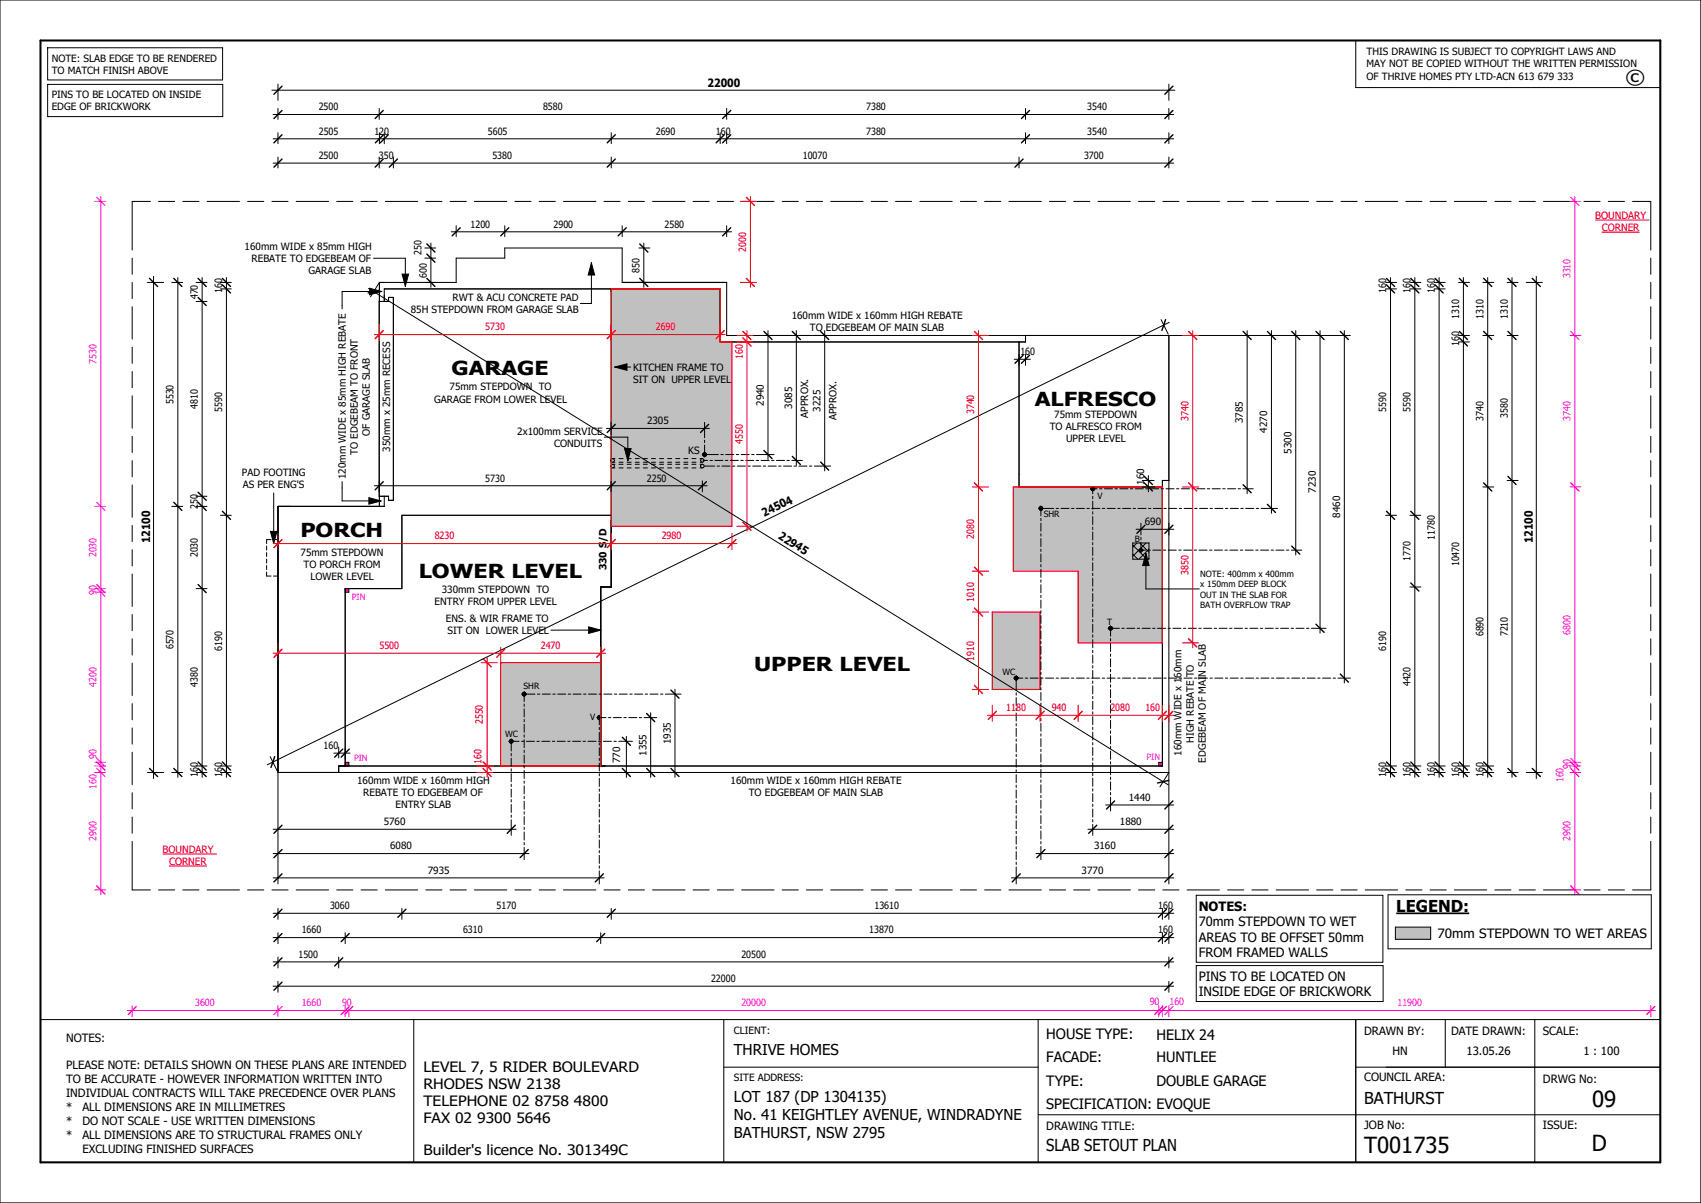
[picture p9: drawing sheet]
<svg xmlns="http://www.w3.org/2000/svg" width="420mm" height="297mm" viewBox="0 0 420 297" stroke-linecap="round" stroke-linejoin="round" font-family="sans-serif">
<g fill="#f0f">
<path d="M286.1 188.2h.9v.9h-.9z"/>
<path d="M85.2 188.2h.9v.9h-.9z"/>
<path d="M85.2 145.3h.9v.9h-.9z"/>
</g>
<g fill="#fff">
<path d="M94.9 69.7h56v1.6h-56z"/>
<path d="M93.7 69.7h1.2v4.7h-1.2z"/>
<path d="M93.7 122.5h1.2v2.5h-1.2z"/>
</g>
<path d="M123.6 163.6v25.5h24.7v-25.5zM245 151.1v19.1h11.8v-19.1zM250.2 120.2v20.8h16v17.7h20.8v-38.5zM150.9 71.3v58.6h29.8v-45.5h-2.9v-13.1z" fill="#c0c0c0"/>
<g fill="none" stroke="#000" stroke-width=".25">
<path d="M0 0h420v297h-420zM10 10h400v277h-400zM11.8 11.8h43.2v7.9h-43.2zM334.8 10v11.6h75.2M11.8 20.8h43.2v8h-43.2zM67.1 22.3h223M67.4 28.3h222.4M67.4 34.3h222.4M68.6 20.8v4M68.6 26.8v2.7M68.6 32.8v2.7M68.6 38.8v2.7"/>
<path d="M93.6 26.8v2.7M93.6 38.8v2.7M93.7 32.8v2.7M94.9 32.8v2.7M97.1 38.8v2.7M150.9 32.8v2.7M150.9 38.8v2.7M177.8 32.8v2.7M179.4 26.8v2.7M179.4 32.8v2.7M251.6 38.8v2.7M253.2 26.8v2.7"/>
<path d="M253.2 32.8v2.7M288.6 20.8v4M288.6 26.8v2.7M288.6 32.8v2.7M288.6 38.8v2.7M37.1 49.7h-4.5v12M39.1 49.7h4M45.1 49.7h4M51.1 49.7h8M61.1 49.7h4M67.1 49.7h4M67.4 40.3h222.4"/>
<path d="M73.1 49.7h8M83.1 49.7h4M89.1 49.7h4M95.1 49.7h8M105.1 49.7h4M111.1 49.7h4M111.4 57.2h69.2M112.6 55.7v2.7M117.1 49.7h8M124.6 55.7v2.7M127.1 49.7h4M133.1 49.7h4"/>
<path d="M139.1 49.7h8M149.1 49.7h4M153.6 55.7v2.7M155.1 49.7h4M161.1 49.7h8M171.1 49.7h4M177.1 49.7h4M179.4 55.7v2.7M183.1 49.7h8M193.1 49.7h4M199.1 49.7h4M205.1 49.7h8"/>
<path d="M215.1 49.7h4M221.1 49.7h4M227.1 49.7h8M237.1 49.7h4M243.1 49.7h4M249.1 49.7h8M259.1 49.7h4M265.1 49.7h4M271.1 49.7h8M281.1 49.7h4M287.1 49.7h4M293.1 49.7h8"/>
<path d="M303.1 49.7h4M309.1 49.7h4M315.1 49.7h8M325.1 49.7h4M331.1 49.7h4M337.1 49.7h8M347.1 49.7h4M353.1 49.7h4M359.1 49.7h8M369.1 49.7h4M375.1 49.7h4M381.1 49.7h8"/>
<path d="M391.1 49.7h4M397.1 49.7h4M403.1 49.7h4.5v12M32.6 63.7v4M32.6 69.7v4M32.6 75.7v8M36.4 69.7h4M37.9 68.2v124M42.4 69.7h2.7M43.9 68.5v123.4M48.4 74.4h2.7M48.4 69.7h2.7"/>
<path d="M49.9 68.5v123.4M54.4 71.3h2.7M54.4 69.7h2.7M55.9 68.5v123.4M91 71.2l197.5 122.6M91.3 71.2l3 .8-3 .8zM92.2 63.8h7.9v6.9M93.6 69.9l-2.1 3.4M93.6 74.4h2.3v-1h1.2v50.1h-1.2v-1h-2.3zM94.3 72h-9.8v4.2M94.9 74.4v-3.1h82.9v13.1h75.4v-1.6M99.3 67.7h1.6l-.8 3z"/>
<path d="M104.9 63.7h2.7M104.9 61.2h2.7M106.4 60v10.9M146 64.9l.8 3h-1.6zM146 64.9v10h-2.7M150.9 71.3v73.6h-2.6v44.2M153.6 69.7v-8.5h-29v2.5h-12v6h-18.9v4.7M157.5 69.7h2.7M157.8 61.2h2.7M159 60v10.9M179.4 69.7v13.1h154M286.7 78.9l1.7 3.6"/>
<path d="M288.7 79.6l-222.7 109.2M342.1 71.3h2.7M342.1 69.7h2.7M343.3 68.5v123.4M348.1 71.3h2.7M348.1 69.7h2.7M349.3 68.5v123.4M354.1 71.3h2.7M354.1 69.7h2.7M355.3 68.5v123.4M360.1 69.7h2.7M361.3 68.5v123.4"/>
<path d="M366.1 69.7h2.7M367.3 68.5v123.4M372.1 69.7h2.7M373.3 68.5v123.4M376.8 69.7h4M379.3 68.2v124M407.6 63.7v4M407.6 69.7v4M407.6 75.7v8M32.6 85.7v4M32.6 91.7v4M32.6 97.7v8"/>
<path d="M151.8 90.6l3-.8v1.6zM151.8 90.6h3.9M189.6 81.6v31.8M196.6 81.6v33.3M203.6 81.6v34.7M250.4 88.7h4M251.6 84.4v35.8h35.4M253.2 87.5v2.7M288.6 82.8v135.4M307.9 81.6v40.3M313.9 81.6v45.1M319.9 81.6v55.4"/>
<path d="M325.9 81.6v74.7M331.9 81.6v87M360.1 84.4h2.7M360.1 82.8h2.7M366.1 82.8h2.7M372.1 82.8h2.7M407.6 85.7v4M407.6 91.7v4M407.6 97.7v8M32.6 107.7v4M32.6 113.7v4M32.6 119.7v8"/>
<path d="M84.5 118.9v4.8h9.6M92.4 119.9h82.2M149.2 107.9h5.8v5.9M149.7 105.8h25.5M151.3 114.1h.5M151.3 113.2h.5M151.3 115.5h.5M151.3 114.6h.5M152.8 114.1h1M152.8 113.2h1M152.8 115.5h1M152.8 114.6h1"/>
<path d="M154.2 110.8h1.6l-.8 3zM154.8 114.1h1M154.8 113.2h1M154.8 115.5h1M154.8 114.6h1M156.8 114.1h1M156.8 113.2h1M156.8 115.5h1M156.8 114.6h1M158.8 114.1h1M158.8 113.2h1M158.8 115.5h1"/>
<path d="M158.8 114.6h1M160.8 114.1h1M160.8 113.2h1M160.8 115.5h1M160.8 114.6h1M162.8 114.1h1M162.8 113.2h1M162.8 115.5h1M162.8 114.6h1M164.8 114.1h1M164.8 113.2h1M164.8 115.5h1"/>
<path d="M164.8 114.6h1M166.8 114.1h1M166.8 113.2h1M166.8 115.5h1M166.8 114.6h1M168.8 114.1h1M168.8 113.2h1M168.8 115.5h1M168.8 114.6h1M170.8 114.1h1M170.8 113.2h1M170.8 115.5h1"/>
<path d="M170.8 114.6h1M172.8 114.1h.6M172.8 113.2h.6M172.8 115.5h.6M172.8 114.6h.6M173.4 112.2h4M173.4 118.7v2.7M173.6 113.7h1.1M173.9 115.1h2.6M174 104.3v3.8M174 108.7v.6M174 109.9v2.9"/>
<path d="M175.3 113.7h.6M176.5 113.7h2M177.1 115.1h.6M178 112.2h.6M178.3 115.1h2M179.1 113.7h.6M179.2 112.2h2M180.3 113.7h2M180.9 115.1h.6M181.8 112.2h.6M182.1 115.1h2M182.9 113.7h.6"/>
<path d="M183 112.2h2M184.1 113.7h2M184.7 115.1h.6M185.6 112.2h.6M185.9 115.1h2M186.7 113.7h.6M186.8 112.2h4.3M187.9 113.7h2M188.5 115.1h.6M189.7 115.1h2M190.5 113.7h.6M191.7 113.7h2"/>
<path d="M192.3 115.1h.6M193.5 115.1h2M194.3 113.7h.6M195.5 113.7h2.6M196.1 115.1h.6M197.3 115.1h2M199.9 115.1h.6M201.1 115.1h4M282 118.6h3M283.5 117.4v4M288.6 118.6h-1.6v70.5h-203.4v1.6M372.1 118.6h2.7"/>
<path d="M407.6 107.7v4M407.6 113.7v4M407.6 119.7v8M32.6 129.7v4M32.6 135.7v4M42.4 125h2.7M48.4 125h2.7M48.4 122.5h2.7M54.4 127.2h2.7M65.8 134.8v1M65.8 136.4v1M65.8 138v1"/>
<path d="M65.8 139.6v1M66.8 131.2h1.6l-.8 3zM66.9 133.2h-1.1v1M67.5 133.2h1.1M67.6 121.7v12.5M91.1 122.9l3 .8-3 .8zM93.7 122.5v2.5M94.9 122.5v2.5h-26.3v93.2M150.9 127.2h-51.7v18.1h-14v43.8M256.4 125.5h3.8M257 124.9v2.5M257 128v.6"/>
<path d="M257 129.2v2M257 131.8v.6M257 133v2M257 135.6v.6M257 136.8v2M257 139.4v.6M260.8 125.5h.6M262 125.5h2M264.6 125.5h.6M265.8 125.5h2M268.4 125.5h.6M269.2 120.7h1.7"/>
<path d="M269.6 125.5h2M269.8 120.1v1.8M269.8 122.5v.6M269.8 123.7v2M269.8 126.3v.6M269.8 127.5v2M269.8 130.1v.6M269.8 131.3v2M269.8 133.9v.6M269.8 135.1v2M269.8 137.7v.6M269.8 138.9v2"/>
<path d="M271.5 120.7h.6M272.2 125.5h.6M272.7 120.7h2M273.4 125.5h2M275.3 120.7h.6M276 125.5h.6M276.5 120.7h2M277.2 125.5h2M279.1 120.7h.6M279.7 136.8l1.2 1.3M279.7 134.6l3.5 3.5M279.7 134.1h4v4h-4z"/>
<path d="M279.8 125.5h.6M280.3 120.7h2M280.5 130.7h9.3M280.7 134.1l-1 1M281 125.5h2M281.1 135.8h1.8M281.4 134.1l2.3 2.2M281.7 129.2v2.9M281.7 132.7v.6M281.7 133.9v2.5M282.9 120.7h.6M282.9 136.6l.8 3h-1.6z"/>
<path d="M282.9 136.6v8.8h13.2M283 134.1l-3.3 3.2M283.4 135.8h.6M283.6 125.5h.6M283.7 134.1h.1M283.7 135.6l-2.5 2.5M283.7 137.8l-.2 .3M284.1 120.7h2M284.6 135.8h2M284.8 125.5h2M286.7 120.7h.6M287.2 135.8h.6"/>
<path d="M287.4 125.5h.6M287.9 120.7h2M288.4 135.8h2M288.6 125.5h2M290.5 120.7h.6M291 135.8h.6M291.2 125.5h.6M291.7 120.7h2M292.2 135.8h2M292.4 125.5h2M294.3 120.7h.6M294.8 135.8h.6"/>
<path d="M295 125.5h.6M295.5 120.7h2M296 135.8h2M296.2 125.5h2M298.1 120.7h.6M298.6 135.8h.6M298.8 125.5h.6M299.3 120.7h2M299.8 135.8h2M300 125.5h2M301.9 120.7h.6M302.4 135.8h.6"/>
<path d="M302.6 125.5h.6M303.1 120.7h2M303.6 135.8h2M303.8 125.5h2M305.7 120.7h.6M306.2 135.8h.6M306.4 125.5h.6M306.9 120.7h2.5M307.4 135.8h2M307.6 125.5h2M310 135.8h.6M310.2 125.5h.6"/>
<path d="M311.2 135.8h2M311.4 125.5h4M313.8 135.8h.6M315 135.8h2M317.6 135.8h.6M318.8 135.8h2.6M342.1 127.2h2.7M348.1 127.2h2.7M366.1 120.2h2.7M407.6 129.7v4M407.6 135.7v4M32.6 141.7v8"/>
<path d="M32.6 151.7v4M32.6 157.7v4M48.4 145.3h2.7M65.8 141.2v1h1.1M67.5 142.2h1.1M86.1 145.3v.9h-.9M136 155.6h12.4M145.4 154.8l3 .8-3 .8zM257 140.6v2M257 143.2v.6M257 144.4v2M257 147v.6"/>
<path d="M257 148.2v2M257 150.8v.6M257 152v2M257 154.6v.6M257 155.8v2M257 158.4v.6M257 159.6v2M269.8 141.5v.6M269.8 142.7v2M269.8 145.3v.6M269.8 146.5v2M269.8 149.1v.6"/>
<path d="M269.8 150.3v2M269.8 152.9v.6M269.8 154.1v2M269.8 156.7v.6M269.8 157.9v2M273.6 155.1h2.8M274.2 154.5v2.6M274.2 157.7v.6M274.2 158.9v2M277 155.1h.6M278.2 155.1h2M280.8 155.1h.6"/>
<path d="M282 155.1h2M284.6 155.1h.6M285.8 155.1h2M288.4 155.1h.6M289.6 155.1h2M292.2 155.1h.6M293.4 155.1h2M296 155.1h.6M297.2 155.1h2M299.8 155.1h.6M301 155.1h2M303.6 155.1h.6"/>
<path d="M304.8 155.1h2M307.4 155.1h.6M308.6 155.1h2M311.2 155.1h.6M312.4 155.1h2M315 155.1h.6M316.2 155.1h2M318.8 155.1h.6M320 155.1h2M322.6 155.1h.6M323.8 155.1h3.6M348.1 144.9h2.7"/>
<path d="M407.6 141.7v8M407.6 151.7v4M407.6 157.7v4M32.6 163.7v8M32.6 173.7v4M32.6 179.7v4M128.9 171.4h3.2M129.4 170.8v2.4M129.4 173.8v.6M129.4 175v2M129.4 177.6v.6M129.4 178.8v2"/>
<path d="M132.7 171.4h.6M133.9 171.4h2M136.5 171.4h.6M137.7 171.4h2M140.3 171.4h.6M141.5 171.4h2M144.1 171.4h.6M145.3 171.4h2M147.4 177.2h2.2M147.9 171.4h.6M148 176.6v2.4M148 179.6v.6"/>
<path d="M148.3 177.4l-.3 .2-.3-.1-.2-.3 .2-.4 .3-.1 .3 .2a.45 .45 0 0 0-.6-.1 .45 .45 0 0 0 0 .7 .45 .45 0 0 0 .6-.1M149.1 171.4h2M150.2 177.2h.6M151.4 177.2h2M151.7 171.4h.6M152.9 171.4h2M154 177.2h.6M155.2 177.2h2M155.5 171.4h.6M156.7 171.4h2M157.8 177.2h.6M159 177.2h3.2"/>
<path d="M159.3 171.4h.6M160.5 171.4h2M160.7 176v15.9M163.1 171.4h.6M164.3 171.4h3.9M166.7 170.2v21.7M250.3 167.4h2.3M250.9 166.8v3.6M250.9 171v.6M250.9 172.2v2M250.9 174.8v.6M250.9 176v2"/>
<path d="M250.9 178.6v.6M250.9 179.8v2M253.2 167.4h.6M254.4 167.4h2M257 167.4h.6M257 162.2v.6M257 163.4v2M257 166v.6M257 167.2v2M257 169.8v.6M257 171v2M257 173.6v.6"/>
<path d="M257 174.8v2M257 177.3v.6M257 178.5v2M258.2 167.4h2M260.8 167.4h.6M262 167.4h2M264.6 167.4h.6M265.8 167.4h2M268.4 167.4h.6M269.6 167.4h2M269.8 160.5v.6M269.8 161.7v2"/>
<path d="M269.8 164.3v.6M269.8 165.5v2M269.8 168.1v.6M269.8 169.3v2M269.8 171.9v.6M269.8 173.1v2M269.8 175.7v.6M269.8 176.9v2M269.8 179.5v.6M272.2 167.4h.6M273.4 167.4h2M274.2 161.5v.6"/>
<path d="M274.2 162.7v2M274.2 165.3v.6M274.2 166.5v2M274.2 169.1v.6M274.2 170.3v2M274.2 172.9v.6M274.2 174.1v2M274.2 176.7v.6M274.2 177.8v2M276 167.4h.6M277.2 167.4h2M279.8 167.4h.6"/>
<path d="M281 167.4h2M283.5 167.4h.6M284.7 167.4h2M287.3 167.4h.6M288.5 167.4h2M291.1 167.4h.6M292.3 167.4h2M294.9 167.4h.6M296.1 167.4h2M298.7 167.4h.6M299.9 167.4h2M302.5 167.4h.6"/>
<path d="M303.7 167.4h2M306.3 167.4h.6M307.5 167.4h2M310.1 167.4h.6M311.3 167.4h2M313.9 167.4h.6M315.1 167.4h2M317.7 167.4h.6M318.9 167.4h2M321.5 167.4h.6M322.7 167.4h2M325.3 167.4h.6"/>
<path d="M326.5 167.4h2M329.1 167.4h.6M330.3 167.4h3.1M407.6 163.7v8M407.6 173.7v4M407.6 179.7v4M32.6 185.7v8M32.6 195.7v4M36.4 190.7h4M42.4 190.7h2.7M48.4 189.1h2.7M48.4 190.7h2.7"/>
<path d="M54.4 189.1h2.7M54.4 190.7h2.7M66.7 186.8l1.8 3.6M68.6 190.7h220M82.4 185.9h4M83.6 184.4v2.7M85.2 188.2h.9v.9M125.7 183h2.5M126.2 182.4v3M126.2 186v.6M126.2 187.2v2M126.2 189.8v.6"/>
<path d="M126.2 191v2M126.2 193.6v.6M126.2 194.8v2M126.2 197.4v.6M126.2 198.6v2M128.8 183h.6M129.4 181.4v.6M129.4 182.6v2M129.4 185.2v.6M129.4 186.4v2M129.4 189v.6M129.4 190.2v2"/>
<path d="M129.4 192.8v.6M129.4 194v2M129.4 196.6v.6M129.4 197.8v2M130 183h2M132.6 183h.6M133.8 183h2M136.4 183h.6M137.6 183h2M140.2 183h.6M141.4 183h2M144 183h.6"/>
<path d="M145.2 183h2M147.8 183h.6M148 180.8v2M148 183.4v.6M148 184.6v2M148 187.2v.6M148 188.4v2M148 191v.6M148 192.2v2M148 194.8v.6M148 196v2M148 198.6v.6"/>
<path d="M148 199.8v2M149 183h2M151.6 183h.6M152.8 183h3.4M154.7 181.8v10.1M250.9 182.4v.6M250.9 183.6v2M250.9 186.2v.6M250.9 187.4v2M250.9 190v.6M250.9 191.2v2M250.9 193.8v.6"/>
<path d="M250.9 195v2M250.9 197.6v.6M250.9 198.8v2M257 181.1v.6M257 182.3v2M257 184.9v.6M257 186.1v2M257 188.7v.6M257 189.9v2M257 192.5v.6M257 193.7v2M257 196.3v.6"/>
<path d="M257 197.5v2M269.8 180.7v2M269.8 183.3v.6M269.8 184.5v2M269.8 187.1v.6M269.8 188.3v2M269.8 190.9v.6M269.8 192.1v2M269.8 194.7v.6M269.8 195.9v2M269.8 198.5v.6M269.8 199.7v2"/>
<path d="M273 198.7h16.8M274.2 180.4v.6M274.2 181.6v2M274.2 184.2v.6M274.2 185.4v2M274.2 188v.6M274.2 189.2v2M274.2 191.8v.6M274.2 193v2M274.2 195.6v.6M274.2 196.8v3.4M287 188.2h-.9v.9"/>
<path d="M288.5 190.9l-2.1 3.4M342.1 189.1h2.7M342.1 190.7h2.7M348.1 189.1h2.7M348.1 190.7h2.7M354.1 189.1h2.7M354.1 190.7h2.7M360.1 189.1h2.7M360.1 190.7h2.7M366.1 189.1h2.7M366.1 190.7h2.7M372.1 190.7h2.7"/>
<path d="M376.8 190.7h4M407.6 185.7v8M407.6 195.7v4M32.6 201.7v4M32.6 207.7v12h4.5M39.1 219.7h4M45.1 219.7h4M51.1 219.7h8M61.1 219.7h4M67.1 219.7h4M67.4 216.7h81.8M67.4 210.7h63.2"/>
<path d="M67.4 204.7h60M73.1 219.7h8M83.1 219.7h4M89.1 219.7h4M95.1 219.7h8M105.1 219.7h4M111.1 219.7h4M117.1 219.7h8M126.2 201.2v.6M126.2 202.4v3.8M127.1 219.7h4M129.4 200.4v.6"/>
<path d="M129.4 201.6v2M129.4 204.2v.6M129.4 205.4v2M129.4 208v.6M129.4 209.2v3M133.1 219.7h4M139.1 219.7h8M148 202.4v.6M148 203.6v2M148 206.2v.6M148 207.4v2M148 210v.6"/>
<path d="M148 211.2v2M148 213.8v.6M148 215v3.2M149.1 219.7h4M155.1 219.7h4M161.1 219.7h8M171.1 219.7h4M177.1 219.7h4M183.1 219.7h8M193.1 219.7h4M199.1 219.7h4M205.1 219.7h8"/>
<path d="M215.1 219.7h4M221.1 219.7h4M227.1 219.7h8M237.1 219.7h4M243.1 219.7h4M249.1 219.7h8M249.7 216.7h40.1M250.9 201.4v.6M250.9 202.6v2M250.9 205.2v.6M250.9 206.4v2M250.9 209v.6"/>
<path d="M250.9 210.2v2M250.9 212.8v.6M250.9 214v4.2M255.8 210.7h34M257 200.1v.6M257 201.3v2M257 203.9v.6M257 205.1v2M257 207.7v.6M257 208.9v3.3M259.1 219.7h4M265.1 219.7h4"/>
<path d="M268.6 204.7h21.2M269.8 202.3v.6M269.8 203.5v2.7M271.1 219.7h8M281.1 219.7h4M287.1 219.7h4M293.1 219.7h8M303.1 219.7h4M309.1 219.7h4M315.1 219.7h8M325.1 219.7h4M331.1 219.7h4"/>
<path d="M337.1 219.7h8M347.1 219.7h4M353.1 219.7h4M359.1 219.7h8M369.1 219.7h4M375.1 219.7h4M381.1 219.7h8M391.1 219.7h4M397.1 219.7h4M407.6 207.7v12h-4.5M407.6 201.7v4M67.4 225.5h222.4"/>
<path d="M67.4 237.5h222.4M67.4 231.5h222.4M68.6 224.3v2.7M68.6 230.3v2.7M68.6 236.3v2.7M83.6 236.3v2.7M85.2 230.3v2.7M99.2 224.3v2.7M148.3 230.3v2.7M150.9 224.3v2.7M287 224.3v2.7M287 230.3v2.7"/>
<path d="M288.6 224.3v2.7M288.6 230.3v2.7M288.6 236.3v2.7M342.7 220.9h65v13.3h-65zM10 251.7h400M67.4 243.5h222.4M68.6 242.3v2.7M102.2 251.7v35.3M178.7 251.7v35.3M256.3 251.7v35.3M288.6 242.3v2.7M334.8 251.7v35.3"/>
<path d="M356.9 251.7v11.8M379 251.7v35.3M178.7 263.5h77.6M256.3 275.2h153.7M334.8 263.5h75.2"/>
<circle cx="151.3" cy="113.7" r=".45"/>
<circle cx="151.3" cy="115.1" r=".45"/>
<circle cx="173.4" cy="113.7" r=".45"/>
<circle cx="173.4" cy="115.1" r=".45"/>
<circle cx="174" cy="112.2" r=".45"/>
<circle cx="257" cy="125.5" r=".45"/>
<circle cx="269.8" cy="120.7" r=".45"/>
<circle cx="281.7" cy="135.8" r=".45"/>
<circle cx="274.2" cy="155.1" r=".45"/>
<circle cx="129.4" cy="171.4" r=".45"/>
<circle cx="148" cy="177.2" r=".45"/>
<circle cx="250.9" cy="167.4" r=".45"/>
<circle cx="126.2" cy="183" r=".45"/>
</g>
<path d="M150.9 71.3h26.9v13.1h2.9v45.5h-29.8zM250.2 120.2h36.8v38.5h-20.8v-17.7h-16zM245 151.1h11.8v19.1h-11.8zM123.6 163.6h24.7v25.5h-24.7z" fill="none" stroke="#f00" stroke-width=".3"/>
<path d="M153.6 69.7h25.8" fill="none" stroke="#000" stroke-width=".3"/>
<g fill="none" stroke="#000" stroke-width=".35">
<path d="M69.6 27.3l-2 2M69.6 33.3l-2 2M69.6 39.3l-2 2M69.6 21.3l-2 2M94.6 27.3l-2 2M94.6 39.3l-2 2M94.7 33.3l-2 2M95.9 33.3l-2 2M98.1 39.3l-2 2M151.9 33.3l-2 2M151.9 39.3l-2 2M178.8 33.3l-2 2"/>
<path d="M180.4 27.3l-2 2M180.4 33.3l-2 2M252.6 39.3l-2 2M254.2 27.3l-2 2M254.2 33.3l-2 2M289.6 27.3l-2 2M289.6 33.3l-2 2M289.6 39.3l-2 2M289.6 21.3l-2 2M113.6 56.2l-2 2M125.6 56.2l-2 2M154.6 56.2l-2 2"/>
<path d="M180.4 56.2l-2 2M36.9 68.7l2 2M42.9 68.7l2 2M48.9 68.7l2 2M48.9 73.4l2 2M54.9 70.3l2 2M54.9 68.7l2 2M93.6 71.7l-2.7 .6M105.4 68.7l2 2M105.4 62.7l2 2M105.4 60.2l2 2M158 68.7l2 2"/>
<path d="M158 60.2l2 2M287.8 78.9l-.9 2.7M342.3 68.7l2 2M342.3 70.3l2 2M348.3 68.7l2 2M348.3 70.3l2 2M354.3 70.3l2 2M354.3 68.7l2 2M360.3 68.7l2 2M366.3 68.7l2 2M372.3 68.7l2 2M378.3 68.7l2 2"/>
<path d="M188.6 81.8l2 2M195.6 81.8l2 2M202.6 81.8l2 2M252.6 87.7l-2 2M254.2 87.7l-2 2M306.9 81.8l2 2M312.9 81.8l2 2M318.9 81.8l2 2M324.9 81.8l2 2M330.9 81.8l2 2M360.3 81.8l2 2M360.3 83.4l2 2"/>
<path d="M366.3 81.8l2 2M372.3 81.8l2 2M94.6 118.9l-2 2M151.9 118.9l-2 2M151.9 104.8l-2 2M174.4 118.9l-2 2M175 104.8l-2 2M188.6 111.2l2 2M195.6 112.7l2 2M202.6 114.1l2 2M282.5 119.2l2 2M282.5 117.6l2 2"/>
<path d="M306.9 119.7l2 2M366.3 119.2l2 2M372.3 117.6l2 2M42.9 124l2 2M48.9 121.5l2 2M48.9 124l2 2M54.9 126.2l2 2M282.7 129.7l-2 2M289.6 129.7l-2 2M312.9 124.5l2 2M318.9 134.8l2 2M342.3 126.2l2 2"/>
<path d="M348.3 126.2l2 2M48.9 144.3l2 2M324.9 154.1l2 2M348.3 143.9l2 2M159.7 176.2l2 2M165.7 170.4l2 2M330.9 166.4l2 2M36.9 189.7l2 2M42.9 189.7l2 2M48.9 188.1l2 2M48.9 189.7l2 2M54.9 189.7l2 2"/>
<path d="M54.9 188.1l2 2M67.8 186.8l-.9 2.7M84.6 184.9l-2 2M86.2 184.9l-2 2M153.7 182l2 2M153.7 189.7l2 2M159.7 189.7l2 2M165.7 189.7l2 2M275.2 197.7l-2 2M288.6 192.7l-2.8 .6M289.6 197.7l-2 2M342.3 188.1l2 2"/>
<path d="M342.3 189.7l2 2M348.3 188.1l2 2M348.3 189.7l2 2M354.3 189.7l2 2M354.3 188.1l2 2M360.3 188.1l2 2M360.3 189.7l2 2M366.3 189.7l2 2M366.3 188.1l2 2M372.3 189.7l2 2M378.3 189.7l2 2M69.6 215.7l-2 2"/>
<path d="M69.6 209.7l-2 2M69.6 203.7l-2 2M127.2 203.7l-2 2M130.4 209.7l-2 2M149 215.7l-2 2M251.9 215.7l-2 2M258 209.7l-2 2M270.8 203.7l-2 2M289.6 215.7l-2 2M289.6 209.7l-2 2M289.6 203.7l-2 2M69.6 224.5l-2 2"/>
<path d="M69.6 236.5l-2 2M69.6 230.5l-2 2M84.6 236.5l-2 2M86.2 230.5l-2 2M100.2 224.5l-2 2M149.3 230.5l-2 2M151.9 224.5l-2 2M288 224.5l-2 2M288 230.5l-2 2M289.6 224.5l-2 2M289.6 236.5l-2 2M289.6 230.5l-2 2"/>
<path d="M69.6 242.5l-2 2M289.6 242.5l-2 2"/>
</g>
<g fill="none" stroke="#f00" stroke-width=".25">
<path d="M182.8 49.7h4M185.3 48.5v22.4M393.9 54.3h13.4M395.5 57.3h9.3M182.8 69.7h4M92.4 82.6h86.6M93.6 80.1v4M150.9 80.1v4M177.8 80.1v4M181.9 82.8h4M181.9 84.4h4M184.4 81.6v49.5"/>
<path d="M240.1 82.8h4M241.6 81.6v89.8M292 82.8h4M294.5 81.6v78.3M67.4 134.2h114.5M68.6 131.7v4M150.9 131.7v4M180.7 131.7v4M181.9 129.9h4M240.1 120.2h4M292 120.2h4M68.6 158.8v4"/>
<path d="M123.6 159.8v4M148.3 159.8v4M240.1 151.1h4M240.1 141h4M292 158.7h4M67.4 161.3h82.1M118.8 163.6h4M120.3 162.4v29.5M240.1 170.2h4M243.8 176.6h46M245 174.1v4M256.8 174.1v4"/>
<path d="M266.2 174.1v4M287 174.1v4M288.6 174.1v4M117.8 189.1h4M117.8 190.7h4M40.1 210.8h13.4M41.7 213.8h9.4"/>
</g>
<g fill="none" stroke="#f00" stroke-width=".35">
<path d="M184.3 48.7l2 2M184.3 68.7l2 2M94.6 81.6l-2 2M151.9 81.6l-2 2M178.8 81.6l-2 2M183.4 81.8l2 2M183.4 83.4l2 2M240.6 81.8l2 2M293.5 81.8l2 2M240.6 119.2l2 2M293.5 119.2l2 2M69.6 133.2l-2 2"/>
<path d="M151.9 133.2l-2 2M181.7 133.2l-2 2M183.4 128.9l2 2M240.6 150.1l2 2M240.6 140l2 2M293.5 157.7l2 2M69.6 160.3l-2 2M119.3 162.6l2 2M124.6 160.3l-2 2M149.3 160.3l-2 2M240.6 169.2l2 2M246 175.6l-2 2"/>
<path d="M257.8 175.6l-2 2M267.2 175.6l-2 2M288 175.6l-2 2M289.6 175.6l-2 2M119.3 188.1l2 2M119.3 189.7l2 2"/>
</g>
<path d="M91.3 71.2l3 .8-3 .8zM99.3 67.7h1.6l-.8 3zM146 64.9l.8 3h-1.6zM151.8 90.6l3-.8v1.6zM154.2 110.8h1.6l-.8 3zM66.8 131.2h1.6l-.8 3zM91.1 122.9l3 .8-3 .8zM282.9 136.6l.8 3h-1.6zM145.4 154.8l3 .8-3 .8z" fill="#000"/>
<g fill="none" stroke="#f0f" stroke-width=".25">
<path d="M23.4 49.7h2.7M24.9 48.5v172.4M387.6 49.7h2.7M388.8 48.5v172.4M387.6 82.8h2.7M23.4 125h2.7M387.6 120.2h2.7M23.4 146.2h2.7M23.4 145.3h2.7M23.4 188.2h2.7M23.4 189.1h2.7M23.4 190.7h2.7"/>
<path d="M387.6 188.2h2.7M387.6 189.1h2.7M387.6 190.7h2.7M23.4 219.7h2.7M387.6 219.7h2.7M31.4 249.5h377.4M32.6 248.3v2.7M68.6 248.3v2.7M85.2 248.3v2.7M86.1 248.3v2.7M286.1 248.3v2.7M287 248.3v2.7"/>
<path d="M288.6 248.3v2.7M407.6 248.3v2.7"/>
</g>
<g fill="none" stroke="#f0f" stroke-width=".35">
<path d="M23.9 48.7l2 2M387.8 48.7l2 2M387.8 81.8l2 2M387.8 119.2l2 2M23.9 124l2 2M23.9 145.2l2 2M23.9 144.3l2 2M23.9 189.7l2 2M23.9 188.1l2 2M23.9 187.2l2 2M387.8 187.2l2 2M387.8 188.1l2 2"/>
<path d="M387.8 189.7l2 2M23.9 218.7l2 2M387.8 218.7l2 2M33.6 248.5l-2 2M69.6 248.5l-2 2M86.2 248.5l-2 2M87.1 248.5l-2 2M287.1 248.5l-2 2M288 248.5l-2 2M289.6 248.5l-2 2M408.6 248.5l-2 2"/>
</g>
<path d="M10 10h400v277h-400z" fill="none" stroke="#000" stroke-width=".5"/>
<path d="M344.5 228.9h8.8v3h-8.8z" fill="#c0c0c0"/>
<path d="M295.4 221h46.1v16.6h-46.1zM295.4 238.4h46.1v8.9h-46.1zM344.5 228.9h8.8v3h-8.8z" fill="none" stroke="#000" stroke-width=".25"/>
<path d="M344.8 225.5h18" fill="none" stroke="#000" stroke-width=".41"/>
<g font-size="5.5">
<text x="393.1" y="273.2">09</text>
<text x="336.8" y="284.7">T001735</text>
<text x="393.1" y="284.1">D</text>
</g>
<g font-size="4.8">
<text x="401.4" y="20.7">©</text>
<text x="111.5" y="92.7">GARAGE</text>
<text x="255.5" y="100.1">ALFRESCO</text>
<text x="74.2" y="132.6">PORCH</text>
<text x="103.4" y="142.6">LOWER LEVEL</text>
<text x="186.2" y="165.6">UPPER LEVEL</text>
</g>
<g font-size="4.1">
<text x="344.8" y="225.1">LEGEND:</text>
<text x="336.8" y="272.6">BATHURST</text>
<text x="258.4" y="284.1">SLAB SETOUT PLAN</text>
</g>
<g font-size="3.7">
<text x="181.2" y="260.4">THRIVE HOMES</text>
<text x="181.2" y="272">LOT 187 (DP 1304135)</text>
<text x="181.2" y="276.5">No. 41 KEIGHTLEY AVENUE, WINDRADYNE</text>
<text x="181.2" y="281">BATHURST, NSW 2795</text>
</g>
<g font-size="3.5">
<text x="258.4" y="256.6">HOUSE TYPE:</text>
<text x="285.5" y="256.8">HELIX 24</text>
<text x="258.4" y="262.3">FACADE:</text>
<text x="285.5" y="262.3">HUNTLEE</text>
<text x="104.5" y="264.6">LEVEL 7, 5 RIDER BOULEVARD</text>
<text x="104.5" y="268.8">RHODES NSW 2138</text>
<text x="258.4" y="268">TYPE:</text>
<text x="285.5" y="268">DOUBLE GARAGE</text>
<text x="104.5" y="273.1">TELEPHONE 02 8758 4800</text>
<text x="258.4" y="273.9">SPECIFICATION: EVOQUE</text>
<text x="104.5" y="277.3">FAX 02 9300 5646</text>
<text x="104.6" y="285.2">Builder's licence No. 301349C</text>
</g>
<g font-size="3.2">
<text x="296" y="224.8">NOTES:</text>
<text x="296" y="228.6">70mm STEPDOWN TO WET</text>
<text x="296" y="232.5">AREAS TO BE OFFSET 50mm</text>
<text x="354.9" y="231.5">70mm STEPDOWN TO WET AREAS</text>
<text x="296" y="236.3">FROM FRAMED WALLS</text>
<text x="296" y="242.2">PINS TO BE LOCATED ON</text>
<text x="296" y="246">INSIDE EDGE OF BRICKWORK</text>
</g>
<g font-size="2.8">
<text x="174.7" y="21.4">22000</text>
<text x="188.7" y="127.6" transform="rotate(-26 188.7 127.6)">24504</text>
<text x="37" y="134.1" transform="rotate(-90 37 134.1)">12100</text>
<text x="192" y="132.9" transform="rotate(32 192 132.9)">22945</text>
<text x="378.5" y="134.1" transform="rotate(-90 378.5 134.1)">12100</text>
<text x="16.3" y="257.2">NOTES:</text>
<text x="336.8" y="255.6">DRAWN BY:</text>
<text x="358.3" y="255.6">DATE DRAWN:</text>
<text x="381" y="255.6">SCALE:</text>
<text x="343.8" y="260.4">HN</text>
<text x="362.1" y="260.6">13.05.26</text>
<text x="391" y="260.4">1 : 100</text>
<text x="16.3" y="264">PLEASE NOTE: DETAILS SHOWN ON THESE PLANS ARE INTENDED</text>
<text x="16.3" y="267.5">TO BE ACCURATE - HOWEVER INFORMATION WRITTEN INTO</text>
<text x="336.8" y="266.9">COUNCIL AREA:</text>
<text x="381" y="267.3">DRWG No:</text>
<text x="16.3" y="270.9">INDIVIDUAL CONTRACTS WILL TAKE PRECEDENCE OVER PLANS</text>
<text x="16.3" y="274.3">*</text>
<text x="20.3" y="274.3">ALL DIMENSIONS ARE IN MILLIMETRES</text>
<text x="16.3" y="277.8">*</text>
<text x="16.3" y="281.2">*</text>
<text x="20.3" y="277.8">DO NOT SCALE - USE WRITTEN DIMENSIONS</text>
<text x="20.3" y="281.2">ALL DIMENSIONS ARE TO STRUCTURAL FRAMES ONLY</text>
<text x="258.4" y="278.9">DRAWING TITLE:</text>
<text x="336.8" y="278.6">JOB No:</text>
<text x="381" y="278.6">ISSUE:</text>
<text x="20.3" y="284.7">EXCLUDING FINISHED SURFACES</text>
</g>
<g font-size="2.5">
<text x="12.8" y="15.2">NOTE: SLAB EDGE TO BE RENDERED</text>
<text x="337.4" y="13.7">THIS DRAWING IS SUBJECT TO COPYRIGHT LAWS AND</text>
<text x="337.4" y="16.7">MAY NOT BE COPIED WITHOUT THE WRITTEN PERMISSION</text>
<text x="12.8" y="18.2">TO MATCH FINISH ABOVE</text>
<text x="337.4" y="19.6">OF THRIVE HOMES PTY LTD-ACN 613 679 333</text>
<text x="12.8" y="24.3">PINS TO BE LOCATED ON INSIDE</text>
<text x="12.8" y="27.3">EDGE OF BRICKWORK</text>
<text x="78.7" y="27.2">2500</text>
<text x="134.1" y="27.2">8580</text>
<text x="213.9" y="27.2">7380</text>
<text x="268.5" y="27.2">3540</text>
<text x="78.7" y="33.2">2505</text>
<text x="92.4" y="33.2">120</text>
<text x="120.5" y="33.2">5605</text>
<text x="161.9" y="33.2">2690</text>
<text x="176.8" y="33.2">160</text>
<text x="213.9" y="33.2">7380</text>
<text x="268.5" y="33.2">3540</text>
<text x="78.7" y="39.2">2500</text>
<text x="93.5" y="39.2">350</text>
<text x="121.6" y="39.2">5380</text>
<text x="198.2" y="39.2">10070</text>
<text x="267.7" y="39.2">3700</text>
<text x="116.2" y="56.2">1200</text>
<text x="136.7" y="56.2">2900</text>
<text x="164.1" y="56.2">2580</text>
<text x="60.4" y="61.7">160mm WIDE x 85mm HIGH</text>
<text x="62.1" y="64.7">REBATE TO EDGEBEAM OF</text>
<text x="104.1" y="62.9" transform="rotate(-90 104.1 62.9)">250</text>
<text x="76.2" y="67.7">GARAGE SLAB</text>
<text x="105.4" y="68.6" transform="rotate(-90 105.4 68.6)">600</text>
<text x="157.9" y="67.3" transform="rotate(-90 157.9 67.3)">850</text>
<text x="48.9" y="73.9" transform="rotate(-90 48.9 73.9)">470</text>
<text x="54.9" y="72.4" transform="rotate(-90 54.9 72.4)">160</text>
<text x="101.4" y="77.4">85H STEPDOWN FROM GARAGE SLAB</text>
<text x="111.7" y="74.4">RWT &amp; ACU CONCRETE PAD</text>
<text x="342.3" y="72.4" transform="rotate(-90 342.3 72.4)">160</text>
<text x="348.3" y="72.4" transform="rotate(-90 348.3 72.4)">160</text>
<text x="354.3" y="72.4" transform="rotate(-90 354.3 72.4)">160</text>
<text x="195.5" y="78.7">160mm WIDE x 160mm HIGH REBATE</text>
<text x="200" y="81.7">TO EDGEBEAM OF MAIN SLAB</text>
<text x="360.3" y="78.7" transform="rotate(-90 360.3 78.7)">1310</text>
<text x="366.3" y="78.7" transform="rotate(-90 366.3 78.7)">1310</text>
<text x="372.3" y="78.7" transform="rotate(-90 372.3 78.7)">1310</text>
<text x="251.9" y="87.7">160</text>
<text x="360.3" y="85.5" transform="rotate(-90 360.3 85.5)">160</text>
<text x="156.3" y="91.5">KITCHEN FRAME TO</text>
<text x="156.3" y="94.5">SIT ON UPPER LEVEL</text>
<text x="42.9" y="99.8" transform="rotate(-90 42.9 99.8)">5530</text>
<text x="48.9" y="100.9" transform="rotate(-90 48.9 100.9)">4810</text>
<text x="54.9" y="101.7" transform="rotate(-90 54.9 101.7)">5590</text>
<text x="107.2" y="99.4">GARAGE FROM LOWER LEVEL</text>
<text x="111" y="96.4">75mm STEPDOWN TO</text>
<text x="188.6" y="100.2" transform="rotate(-90 188.6 100.2)">2940</text>
<text x="195.6" y="100.9" transform="rotate(-90 195.6 100.9)">3085</text>
<text x="202.6" y="101.6" transform="rotate(-90 202.6 101.6)">3225</text>
<text x="342.3" y="101.7" transform="rotate(-90 342.3 101.7)">5590</text>
<text x="348.3" y="101.7" transform="rotate(-90 348.3 101.7)">5590</text>
<text x="91.3" y="107.6" transform="rotate(-90 91.3 107.6)">OF GARAGE SLAB</text>
<text x="127.7" y="107.4">2x100mm SERVICE</text>
<text x="159.8" y="104.7">2305</text>
<text x="199.6" y="103.1" transform="rotate(-90 199.6 103.1)">APPROX.</text>
<text x="206.6" y="103.8" transform="rotate(-90 206.6 103.8)">APPROX.</text>
<text x="259.2" y="106.3">TO ALFRESCO FROM</text>
<text x="260.3" y="103.3">75mm STEPDOWN</text>
<text x="306.9" y="104.4" transform="rotate(-90 306.9 104.4)">3785</text>
<text x="312.9" y="106.9" transform="rotate(-90 312.9 106.9)">4270</text>
<text x="366.3" y="104" transform="rotate(-90 366.3 104)">3740</text>
<text x="372.3" y="103.2" transform="rotate(-90 372.3 103.2)">3580</text>
<text x="88.4" y="112.3" transform="rotate(-90 88.4 112.3)">TO EDGEBEAM TO FRONT</text>
<text x="96.3" y="111.5" transform="rotate(-90 96.3 111.5)">350mm x 25mm RECESS</text>
<text x="136.8" y="110.4">CONDUITS</text>
<text x="169.9" y="112.2">KS</text>
<text x="263.2" y="109.2">UPPER LEVEL</text>
<text x="318.9" y="112" transform="rotate(-90 318.9 112)">5300</text>
<text x="59.7" y="117.6">PAD FOOTING</text>
<text x="85.4" y="118.3" transform="rotate(-90 85.4 118.3)">120mm WIDE x 85mm HIGH REBATE</text>
<text x="119.8" y="118.9">5730</text>
<text x="159.7" y="118.9">2250</text>
<text x="282.5" y="119.7" transform="rotate(-90 282.5 119.7)">160</text>
<text x="48.9" y="125.6" transform="rotate(-90 48.9 125.6)">250</text>
<text x="59.9" y="120.6">AS PER ENG'S</text>
<text x="324.9" y="121.7" transform="rotate(-90 324.9 121.7)">7230</text>
<text x="282.7" y="129.6">690</text>
<text x="330.9" y="127.8" transform="rotate(-90 330.9 127.8)">8460</text>
<text x="48.9" y="137.6" transform="rotate(-90 48.9 137.6)">2030</text>
<text x="74.2" y="137.3">75mm STEPDOWN</text>
<text x="354.3" y="133.3" transform="rotate(-90 354.3 133.3)">11780</text>
<text x="74.9" y="140.2">TO PORCH FROM</text>
<text x="76.7" y="143.2">LOWER LEVEL</text>
<text x="149.8" y="140.8" transform="rotate(-90 149.8 140.8)">330 S/D</text>
<text x="348.3" y="138.5" transform="rotate(-90 348.3 138.5)">1770</text>
<text x="360.3" y="139.8" transform="rotate(-90 360.3 139.8)">10470</text>
<text x="107.3" y="149.3">ENTRY FROM UPPER LEVEL</text>
<text x="109.1" y="146.3">330mm STEPDOWN TO</text>
<text x="110.1" y="153.5">ENS. &amp; WIR FRAME TO</text>
<text x="42.9" y="160.3" transform="rotate(-90 42.9 160.3)">6570</text>
<text x="54.9" y="160.6" transform="rotate(-90 54.9 160.6)">6190</text>
<text x="110.5" y="156.5">SIT ON LOWER LEVEL</text>
<text x="342.3" y="160.6" transform="rotate(-90 342.3 160.6)">6190</text>
<text x="366.3" y="157.1" transform="rotate(-90 366.3 157.1)">6890</text>
<text x="372.3" y="157.1" transform="rotate(-90 372.3 157.1)">7210</text>
<text x="48.9" y="169.7" transform="rotate(-90 48.9 169.7)">4380</text>
<text x="348.3" y="169.5" transform="rotate(-90 348.3 169.5)">4420</text>
<text x="79.9" y="184.9">160</text>
<text x="165.6" y="183.7" transform="rotate(-90 165.6 183.7)">1935</text>
<text x="294.7" y="183.4" transform="rotate(-90 294.7 183.4)">HIGH REBATE TO</text>
<text x="48.9" y="191.7" transform="rotate(-90 48.9 191.7)">160</text>
<text x="54.9" y="191.7" transform="rotate(-90 54.9 191.7)">160</text>
<text x="153.2" y="188.4" transform="rotate(-90 153.2 188.4)">770</text>
<text x="159.6" y="186.6" transform="rotate(-90 159.6 186.6)">1355</text>
<text x="291.8" y="186.6" transform="rotate(-90 291.8 186.6)">160mm WIDE x 160mm</text>
<text x="297.7" y="188.3" transform="rotate(-90 297.7 188.3)">EDGEBEAM OF MAIN SLAB</text>
<text x="342.3" y="191.7" transform="rotate(-90 342.3 191.7)">160</text>
<text x="348.3" y="191.7" transform="rotate(-90 348.3 191.7)">160</text>
<text x="354.3" y="191.7" transform="rotate(-90 354.3 191.7)">160</text>
<text x="360.3" y="191.7" transform="rotate(-90 360.3 191.7)">160</text>
<text x="366.3" y="191.7" transform="rotate(-90 366.3 191.7)">160</text>
<text x="88.2" y="193.7">160mm WIDE x 160mm HIGH</text>
<text x="89.7" y="196.6">REBATE TO EDGEBEAM OF</text>
<text x="180.4" y="193.6">160mm WIDE x 160mm HIGH REBATE</text>
<text x="184.9" y="196.6">TO EDGEBEAM OF MAIN SLAB</text>
<text x="278.7" y="197.7">1440</text>
<text x="94.7" y="203.7">5760</text>
<text x="97.6" y="199.6">ENTRY SLAB</text>
<text x="276.5" y="203.7">1880</text>
<text x="96.3" y="209.7">6080</text>
<text x="270.1" y="209.7">3160</text>
<text x="105.6" y="215.7">7935</text>
<text x="267.1" y="215.7">3770</text>
<text x="81.5" y="224.4">3060</text>
<text x="122.6" y="224.4">5170</text>
<text x="215.9" y="224.4">13610</text>
<text x="286" y="224.4">160</text>
<text x="74.5" y="230.4">1660</text>
<text x="114.3" y="230.4">6310</text>
<text x="214.6" y="230.4">13870</text>
<text x="286" y="230.4">160</text>
<text x="73.7" y="236.4">1500</text>
<text x="183.1" y="236.4">20500</text>
<text x="175.6" y="242.4">22000</text>
<text x="181.2" y="255.4">CLIENT:</text>
<text x="181.2" y="267">SITE ADDRESS:</text>
</g>
<g font-size="2.5" fill="#f00">
<text x="393.9" y="54.1">BOUNDARY</text>
<text x="395.5" y="57.1">CORNER</text>
<text x="184.3" y="62.2" transform="rotate(-90 184.3 62.2)">2000</text>
<text x="119.8" y="81.6">5730</text>
<text x="161.9" y="81.6">2690</text>
<text x="183.4" y="88.5" transform="rotate(-90 183.4 88.5)">160</text>
<text x="240.6" y="102.3" transform="rotate(-90 240.6 102.3)">3740</text>
<text x="293.5" y="104" transform="rotate(-90 293.5 104)">3740</text>
<text x="183.4" y="109.6" transform="rotate(-90 183.4 109.6)">4550</text>
<text x="107.3" y="133.2">8230</text>
<text x="163.4" y="133.2">2980</text>
<text x="240.6" y="133.1" transform="rotate(-90 240.6 133.1)">2080</text>
<text x="293.5" y="141.9" transform="rotate(-90 293.5 141.9)">3850</text>
<text x="240.6" y="148.5" transform="rotate(-90 240.6 148.5)">1010</text>
<text x="93.7" y="160.2">5500</text>
<text x="133.5" y="160.2">2470</text>
<text x="240.6" y="163.1" transform="rotate(-90 240.6 163.1)">1910</text>
<text x="119.2" y="178.8" transform="rotate(-90 119.2 178.8)">2550</text>
<text x="248.5" y="175.6">1180</text>
<text x="259.7" y="175.6">940</text>
<text x="274.2" y="175.6">2080</text>
<text x="282.8" y="175.6">160</text>
<text x="118.9" y="188.6" transform="rotate(-90 118.9 188.6)">160</text>
<text x="40.1" y="210.6">BOUNDARY</text>
<text x="41.7" y="213.6">CORNER</text>
</g>
<g font-size="2.5" fill="#f0f">
<text x="387.8" y="68.7" transform="rotate(-90 387.8 68.7)">3310</text>
<text x="23.9" y="89.8" transform="rotate(-90 23.9 89.8)">7530</text>
<text x="387.8" y="104" transform="rotate(-90 387.8 104)">3740</text>
<text x="23.9" y="137.6" transform="rotate(-90 23.9 137.6)">2030</text>
<text x="23.9" y="147" transform="rotate(-90 23.9 147)">90</text>
<text x="387.8" y="156.7" transform="rotate(-90 387.8 156.7)">6800</text>
<text x="23.9" y="169.7" transform="rotate(-90 23.9 169.7)">4200</text>
<text x="23.9" y="187.3" transform="rotate(-90 23.9 187.3)">90</text>
<text x="387.8" y="189.9" transform="rotate(-90 387.8 189.9)">90</text>
<text x="23.9" y="194.8" transform="rotate(-90 23.9 194.8)">160</text>
<text x="386.1" y="193.2" transform="rotate(-90 386.1 193.2)">160</text>
<text x="23.9" y="207.7" transform="rotate(-90 23.9 207.7)">2900</text>
<text x="387.8" y="207.7" transform="rotate(-90 387.8 207.7)">2900</text>
<text x="48.2" y="248.4">3600</text>
<text x="74.5" y="248.4">1660</text>
<text x="84.5" y="248.4">90</text>
<text x="183.1" y="248.4">20000</text>
<text x="283.9" y="248">90</text>
<text x="288.8" y="248">160</text>
<text x="345" y="248.4">11900</text>
</g>
<g font-size="2.1">
<text x="271" y="123.3">V</text>
<text x="257.7" y="127.6">SHR</text>
<text x="280.2" y="133.7">B</text>
<text x="296.3" y="142.4">NOTE: 400mm x 400mm</text>
<text x="296.3" y="144.9">x 150mm DEEP BLOCK</text>
<text x="296.3" y="147.5">OUT IN THE SLAB FOR</text>
<text x="273.4" y="154.3">T</text>
<text x="296.3" y="150.1">BATH OVERFLOW TRAP</text>
<text x="247.5" y="166.6">WC</text>
<text x="129.2" y="170.1">SHR</text>
<text x="145.7" y="177.7">V</text>
<text x="124.7" y="181.9">WC</text>
</g>
<g font-size="2.1" fill="#f0f">
<text x="86.9" y="148.1">PIN</text>
<text x="87.4" y="188">PIN</text>
<text x="283.1" y="187.5">PIN</text>
</g>
</svg>
